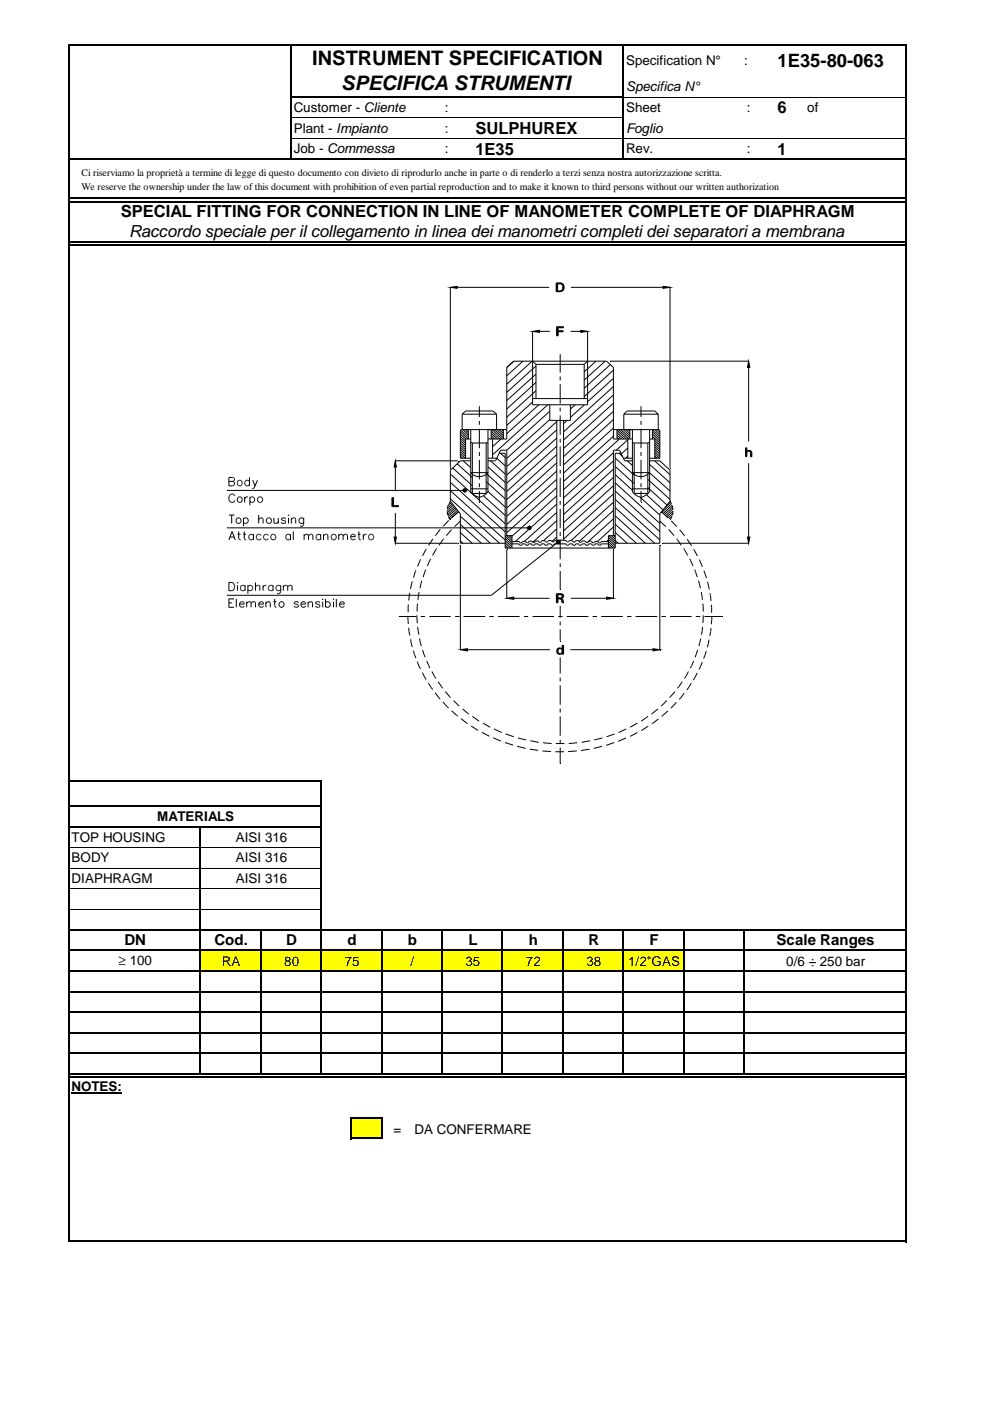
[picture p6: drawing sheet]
<svg xmlns="http://www.w3.org/2000/svg" width="210mm" height="297mm" viewBox="0 0 210 297" stroke-linecap="round" stroke-linejoin="round" font-family="sans-serif">
<path d="M42.4 201.1h102.3v4.4h-102.3z" fill="#ff0"/>
<g fill="#fff">
<path d="M14.6 214.2h8.6v4.4h-8.6z"/>
<path d="M14.6 222.9h8.6v4.6h-8.6z"/>
<path d="M14.6 232.1h47v8.8h-47z"/>
</g>
<path d="M74.3 236.5h6.5v4.4h-6.5z" fill="#ff0"/>
<path d="M14.6 240.8h47v21.9h-47z" fill="#fff"/>
<path d="M15.2 231.2h10.7" fill="none" stroke="#000" stroke-width=".3"/>
<g fill="none" stroke="#000" stroke-width=".34">
<path d="M14.6 9.4v253.4M14.7 9.5h177.1M61.6 9.7v24.1M131.9 9.7v24.1M191.6 9.7v253.1M14.7 33.6h177.1M61.7 20.5h70.3M14.7 42h176.8M14.7 42.7h176.8M14.7 51.2h176.8M14.7 51.9h176.8M14.7 165.2h53.4"/>
<path d="M14.7 170.6h53.4M14.7 174.9h53.4M42.4 175.1v51.9M67.9 165.4v61.6M14.7 196.7h177.1M55.2 196.9v30.1M80.7 196.9v30.1M93.5 196.9v30.1M106.3 196.9v30.1M119.1 196.9v30.1M131.9 196.9v30.1M144.7 196.9v30.1"/>
<path d="M157.4 196.9v30.1M14.7 201.1h177.1M14.7 205.4h177.1M14.7 209.8h177.1M14.7 214.2h177.1M14.7 218.5h177.1M14.7 222.9h177.1M14.7 227.2h176.8M14.7 227.8h176.8M74.3 236.3v4.7M74.5 236.5h6.4M80.7 236.6v4.4"/>
<path d="M74.5 240.8h6.4M14.7 262.6h177.1"/>
</g>
<path d="M61.7 29.3h70M61.7 24.9h70M132 29.3h59.5M132 20.6h59.5M14.7 179.3h27.5M42.5 179.3h25.3M14.7 183.7h27.5M14.7 188h27.5M14.7 192.4h27.5M42.5 183.7h25.3M42.5 188h25.3M42.5 192.4h25.3" fill="none" stroke="#000" stroke-width=".21"/>
<g fill="#fff">
<path d="M47.5 59.4h112.3v102.8h-112.3z" fill-rule="evenodd"/>
<path d="M47.5 59.4h112.3v102.8h-112.3z" fill-rule="evenodd"/>
</g>
<g fill="none" stroke="#000" stroke-width=".21">
<path d="M117.8 59.9a1.18 1.18 0 0 1 1.4 .5l.1 .3a.77 .77 0 0 1-.9 .9h-.6zM117.9 60v1.6M118.4 59.8a.95 .95 0 0 1 1 1 .95 .95 0 0 1-1 .9h-.7v-1.8h.7M95.3 60.8l1.4-.2v.4zM95.3 60.8v38.2M96.7 60.8h19.5M108.8 76.4l-1.6 1.4M110.7 76.4l-3.5 3.1M112.6 76.4l-5.4 4.9M112.7 70.1l1.5-.2v.4zM112.7 70.1v15.5h11.6v-15.5M112.7 76.4l.7 .7"/>
<path d="M113.4 77.1v7.2M113.4 77.1h10.2M113.4 79.2l-6.2 5.6M113.4 77.4l-6.2 5.6M114.2 70.1h2.1M118 70.1h1.1M118 69.3v1.7M118.1 69.3v.7h1.1v.2h-1.1v.8h-.3v-1.9h1.5v.2h-1.1M118.4 60a.77 .77 0 0 1 .7 .8 .77 .77 0 0 1-.7 .8h-.4v-1.5h.4M118.5 74.9v3.9M118.5 79.6v.9M119 60.2l.2 .3-.2 .8"/>
<path d="M119.2 69.3h-1.3v1.7M120.7 70.1h2.2M120.8 60.8h19.5M122.9 69.9l1.4 .2-1.4 .2zM123.6 77.1v7.2M124.3 76.4l-.7 .7M126.1 76.4l-2.5 2.3M128.1 76.4l-4.5 4M129.1 76.4h29.3M129.2 77.1l-5.6 5.1M129.8 78.3l-6.2 5.6M140.3 60.6l1.5 .2-1.5 .2z"/>
<path d="M141.8 60.8v38.2M158.4 76.4l.3 1.3h-.5zM158.4 77.7v15.7M83.7 97.5l.2 1.3h-.5zM83.7 97.5h13.2M83.7 98.8v5.1M95.8 99l4.1 3.8M96.7 98.1l3.2 2.9M97.4 91.9l1.2 1M97.4 92.3l1.1 1M97.4 92.8l1.1 1M97.4 93.3l1.1 .9"/>
<path d="M97.4 93.7l1.1 1M97.4 94.2l1.1 1M97.4 94.7l1.1 .9M97.4 95.1l1.1 1M97.4 95.6l1.1 1M97.4 96.1l1 .8M97.4 96.5l.5 .4M97.5 91l1.6 1.5M97.8 87.6h7.3M97.8 87.6l.7-.6h5.8l.8 .6M97.8 87.6v3.3M97.9 90.9l1.2 1.1"/>
<path d="M98 97.5l1.6 1.4M98.4 90.9l.7 .6M98.9 90.9l.2 .2M99.1 90.9v2l-1.7-1.5M99.6 92.9h-1.1v4M99.6 97.5h-2.2l-2.1 2v6.5M99.6 100h3.7a2.38 2.38 0 0 1-3.7 0zM99.6 90.9v13.2l.5 .5a1.65 1.65 0 0 0 2.6 0l.6-.5v-13.2M99.6 93.6l.3 .1M99.9 93.7h3M99.9 93.7v10.7h3v-10.7M101.4 85.9v2.3"/>
<path d="M101.4 89.1v.8M101.4 90.7v4.1M101.4 95.6v.9M101.4 97.3v4.1M103.3 92.9h3.9v-15.2l1.5-1.3h19.7l1.4 1.3v15.2h4M103.3 96.9h1.8l1.8 1.7M103.3 93.6l-.4 .1M103.3 98.8l3.6 3.3M103.8 97.5l3.1 2.8M103.9 90.9v2M103.9 92.6l.3 .3v4M103.9 91.2l1.8 1.7"/>
<path d="M103.9 91.7l1.3 1.2M103.9 92.2l.8 .7M104.1 90.9l2.2 2M104.6 90.9l1.9 1.7M105.1 87.6v3.3M105.1 90.9l1.4 1.3M105.6 95.9h1.3v20.1h23.3v-20.1h1.2M105.6 90.9l.9 .8M105.9 95.9l1 .9M106 92.9l-1.8 1.6M106.1 90.9l.4 .3M106.5 90.9v2"/>
<path d="M107.2 95.2h-1.3l-1 2.3h-1.6M107.2 90.9h-9.6l-.2 .2v5.8h2.2M107.2 95.2v18.1l1.1 1M112.7 84.3h11.6M112.7 85l-5.5 5M113.4 82.7l-6.2 5.6M113.4 80.9l-6.2 5.6M114 85.6l-6.8 6.1M115.9 85.6l-11.7 10.6M116.3 85.6v3.3h4.4v-3.3M116.3 88.8l-9.1 8.2M116.3 87l-9.1 8.2"/>
<path d="M117.8 88.9v25.4M117.8 97.9l-10.6 9.6M117.8 96.2l-10.6 9.5M117.8 94.4l-10.6 9.6M117.8 92.7l-10.6 9.5M117.8 90.9l-10.6 9.6M117.8 89.2l-10.6 9.5M117.8 99.7l-10.6 9.5M118.5 81.3v4.1M118.5 86.2v.8M118.5 87.9v4.1M118.5 92.8v.8"/>
<path d="M118.5 94.4v4.2M118.5 99.4v.8M119.3 88.9v25.4M120 88.9l-.7 .7M121.7 85.6l-1 .9M123.7 85.6l-3 2.7M129.8 90.9h9.6l.2 .2v5.8h-2.1M129.8 87l-10.5 9.6M129.8 85.3l-10.5 9.6M129.8 83.6l-10.5 9.5M129.8 81.8l-10.5 9.6M129.8 80.1l-5.5 4.9"/>
<path d="M129.8 88.8l-10.5 9.5M129.8 90.6l-10.5 9.5M129.8 92.3l-10.5 9.6M129.8 95.8l-10.5 9.5M129.8 97.5l-10.5 9.6M129.8 99.3l-10.5 9.5M130.2 98.7l4 3.6M130.2 96.9l4 3.6M130.6 90.9v2M130.6 92.5l.4 .4M130.6 92l.9 .9M130.6 91.5l1.4 1.4"/>
<path d="M130.6 91.1l1.9 1.8M130.9 90.9l2.2 2M131 95.9l.8 .7M131.1 92.9l-11.8 10.7M131.4 90.9l1.9 1.7M131.9 96.9h1.9M131.9 90.9l1.4 1.3M132 87.6l.7-.6h5.9l.7 .6M132 87.6v3.3M132 87.6h7.3M132.4 90.9l.9 .8M132.7 97.5l1.1 1"/>
<path d="M132.8 92.9v4M132.8 93l-2.4 2.2M132.8 94.8l-1.3 1.2M132.8 96.5l-.4 .4M132.9 90.9l.4 .3M133.3 90.9v2M133.8 90.9v13.2l.5 .5a1.65 1.65 0 0 0 2.6 0l.6-.5v-13.2M133.8 97.5h-1.6l-1.1-2.3h-1.3v18.1M133.8 93.6l.4 .1M133.8 100h3.7a2.38 2.38 0 0 1-3.7 0zM134.2 93.7h2.9M134.2 93.7v10.7h2.9v-10.7"/>
<path d="M135.6 85.9v2.3M135.6 89.1v.8M135.6 90.7v4.1M135.6 95.6v.9M135.6 97.3v4.1M137.4 100l4.4 3.9M137.5 92.9h1.1v4M137.5 97.5h2.1l2.2 2v6.5M137.5 93.6l-.4 .1M137.5 98.3l4.3 3.9M138 92.8l.2 .1M138 92.3l1.6 1.4"/>
<path d="M138 91.8l1.6 1.5M138 91.4l1.6 1.4M138.5 97.5l3.3 2.9M138.6 96.9h.1M138.6 96.5l.5 .4M138.6 96l1 .9M138.6 95.5l1 1M138.6 95.1l1 1M138.6 94.6l1 1M138.6 94.1l1 1M138.6 93.7l1 1M138.6 93.2l1 1"/>
<path d="M138.6 90.9l1 1M139.1 90.9l.5 .5M139.3 87.6v3.3M139.6 92.3l-1.6-1.4v2M157.7 96.6h.3v-1.9h-.2v1.9M157.8 94.8h.1v1.8zM158 95.6l.3-.3 .6 .1 .2 .4v.8h-.3l-.1-1.1-.3-.1-.4 .3M158.4 98v15.6M158.5 95.4l.4 .4 .1 .8v-1l-.5-.3-.3 .2M48 103.8h50.3M48 111.7h64M48.4 101h.8l.3 .2v.5l-.3 .2a.47 .47 0 0 1 .4 .4 .47 .47 0 0 1-.4 .5h-.8z"/>
<path d="M48.4 114.2l.7-1.8 .7 1.8M48.4 101.9h.8M48.4 109h1.2M48.7 113.6h.8M49 109v1.7M49.7 104.9a.65 .65 0 0 0-.7-.4 .65 .65 0 0 0-.6 .7v.4a.65 .65 0 0 0 .6 .7 .65 .65 0 0 0 .7-.4M50.2 113h.7M50.5 112.4v1.5l.1 .2 .3 .1M51.4 113h.6M51.5 109.8a.57 .57 0 0 1 .9-.1 .57 .57 0 0 1 0 .9 .57 .57 0 0 1-.9-.1M51.5 109.6v1.7M51.7 112.4v1.5l.1 .2 .3 .1"/>
<path d="M51.8 105.1v1.2M52.5 105.1a.57 .57 0 0 0-.7 .5M52.8 101.9a.57 .57 0 0 0-.8-.1 .57 .57 0 0 0 0 .8 .57 .57 0 0 0 .8-.1M52.8 101v1.8M52.9 105.4a.57 .57 0 0 1 .8-.1 .57 .57 0 0 1 0 .8 .57 .57 0 0 1-.8-.1M52.9 105.1v1.8M53.5 101.6l.5 1.2M53.6 113.3a.57 .57 0 0 0-.8-.1 .57 .57 0 0 0 0 .8 .57 .57 0 0 0 .8 0M53.6 113v1.2M54 102.8l-.4 .6h-.2M54.5 101.6l-.5 1.2M54.7 109v1.7"/>
<path d="M54.7 109.9l.5-.3h.4l.1 1.1M55.2 113.3a.57 .57 0 0 0-.8-.1 .57 .57 0 0 0 0 .8 .57 .57 0 0 0 .8 0M56.8 113.3a.57 .57 0 0 0-.9-.1 .57 .57 0 0 0 0 .8 .57 .57 0 0 0 .9 0M58 109.6v1.1h.5l.4-.3M58.9 109.6v1.1M60.5 109.8a.54 .54 0 0 0-1 0l.3 .3 .6 .1 .1 .3a.54 .54 0 0 1-1 0M61 109v.1zM61 109.6v1.1M61.5 113.3a.57 .57 0 0 0-.9-.1 .57 .57 0 0 0 0 .8 .57 .57 0 0 0 .9 0M61.5 113v1.2M61.6 109.9l.5-.3h.4l.1 1.1M61.6 109.6v1.1"/>
<path d="M62.1 112.4v1.8M64.3 109.8a.57 .57 0 0 0-.9-.1 .57 .57 0 0 0 0 .9 .57 .57 0 0 0 .9-.1M64.3 109.6v1.3a.47 .47 0 0 1-.3 .4 .47 .47 0 0 1-.5 0M64.3 113.4l.5-.4 .4 .1 .1 .3M64.3 113v1.2M65.3 113.4l.4-.4 .4 .1 .1 1.1M65.3 113.4v.8M67.9 113.3a.55 .55 0 0 0-.8-.1 .55 .55 0 0 0 0 .8 .55 .55 0 0 0 .8 0M67.9 113v1.2M68.5 113.4l.4-.4 .4 .1 .1 1.1M68.5 113v1.2M71.7 113.4l.4-.4 .4 .1 .1 .3"/>
<path d="M71.7 113v1.2M72.6 113.4l.4-.4 .4 .1 .1 1.1M72.6 113.4v.8M74.2 113.5a.54 .54 0 0 0 .3 .7 .54 .54 0 0 0 .7-.2M74.3 113.3a.51 .51 0 0 1 .4-.3 .51 .51 0 0 1 .5 .4v.1h-1zM75.7 113h.6M75.9 112.4v1.5l.1 .2 .4 .1M76.9 113v1.2M77.6 113a.57 .57 0 0 0-.7 .5M83.3 107v-1.7h-.4v1.9h1.4v-.2h-1.2v-1.6v1.7h1.2M83.4 113.6h.5l-.2 1.3zM83.7 114.9h13.2"/>
<path d="M83.7 108.5v5.1M89 118.3l-.7 1.5M90.2 116.1l-.8 1.5M91.1 118.2l-.7 1.6M91.6 114l-.9 1.4M92.4 116l-.9 1.5M93.2 112l-1.1 1.3M93.9 114l-1 1.4M94.6 108.2l.1 .8M94.7 109h.1M94.8 107l-.1 .7M94.8 106.9v.1"/>
<path d="M95 110.1l-1.2 1.2M95.3 106l2.1 2.7v6.2h9.5M95.3 106l-.3 .6M95.3 100.3l11.6 10.5M95.3 102.1l11.6 10.4M95.3 103.8l11.6 10.5M95.3 105.5l10.4 9.4M95.5 106.3l-.7 .7M95.5 112l-1.1 1.3M95.7 106.6l-1 1M95.9 106.8l-1.3 1.3M96.2 107.1l-1.6 1.4"/>
<path d="M96.4 107.4l-1.7 1.5M96.6 107.7l-1.8 1.6M96.8 107.9l-1.8 1.7M97 108.2l-1.8 1.7-.3-.6M97.1 108.2l-1.5 1.3M97.4 115.3v22.2M97.4 110.2l-1.2 1.2M97.4 109.2l6.4 5.7M97.4 111l4.5 3.9M97.4 112.7l2.5 2.2M97.4 114.4l.6 .5M98 103.8h.3l-.2 .2z"/>
<path d="M98.1 104l.2-.2v.3zM98.1 103.5l.2-.1v.4zM98.1 103.5l.2 .3h-.3zM98.3 103.8l.3 .2-.3 .1zM98.3 103.8h.4l-.1 .2zM98.3 103.8l.3-.3 .1 .3zM98.3 103.4l.3 .1-.3 .3zM99.6 103.4h3.7M101.4 102.2v.9M101.4 103.9v2.3M102.3 104.9l4.6 4.2M102.9 101.9l4 3.6"/>
<path d="M103 100.2l3.9 3.6M103.3 104l3.6 3.3M106.9 113.3h1.4v2.7M106.9 113.5l1.4 1.3M106.9 113.9l1.4 1.3M106.9 114.4l1.4 1.3M106.9 114.9l1.2 1.1M106.9 115.3l.7 .7M106.9 115.8l.2 .2M107.2 116.2v10.4M107.7 113.3l.6 .5M108.2 113.3l.1 .1"/>
<path d="M108.3 115.1h1.5l.4 .3 .3-.3h.6l.4 .3 .3-.3h.7l.4 .3 .3-.3h.6l.4 .3 .4-.3h.6l.4 .3 .3-.3h.6l.4 .3 .4-.3h2.5l.3 .3 .4-.3h.6l.4 .3 .3-.3h.7l.3 .3 .4-.3h.6l.4 .3 .3-.3h.7l.4 .3 .3-.3h.6l.4 .3 .4-.3h1.4l1 .9M111.6 111.7h.4l-.2 .2zM111.8 111.5l.2-.2v.4zM111.8 111.5l.2 .2h-.4zM112 111.7v.3l-.2-.1zM112 111.7l.3 .2-.3 .1zM112 111.7h.4l-.1 .2zM112 111.7l.3-.2 .1 .2zM112 111.3l.3 .2-.3 .2zM112.1 111.8l-3.1 2.8M116.8 114.6l.2 .1 .3-.4h1.3h1.2l.3 .4 .4-.4 .6 .1 .4 .3 .3-.3h.7l.3 .4 .4-.4 .6 .1 .4 .3 .3-.3h.7l.3 .4 .4-.4 .6 .1 .4 .3 .4-.3h1.4l1.5 1.3M116.8 114.6l-.2-.3-.6 .1-.3 .3-.4-.3h-.7l-.3 .4-.4-.4-.6 .1-.4 .3-.3-.3h-.7l-.3 .4-.4-.4-.6 .1-.4 .3-.3-.3h-1.6"/>
<path d="M117.7 114.7h.4l-.3 .2zM117.8 101.4l-10.6 9.6M117.8 103.2l-10.6 9.5M117.8 104.9l-9.5 8.6M117.8 106.6l-5.6 5.2M117.8 108.4l-6.8 6.1M117.8 110.2l-5.1 4.5M117.8 111.9l-2.8 2.5M117.8 113.6l-1 1M117.9 114.5l.2-.1v.3zM117.9 114.5l.2 .2h-.4zM118.1 114.7v.3l-.3-.1z"/>
<path d="M118.1 114.7l.2 .2-.2 .1zM118.1 114.7h.3l-.1 .2zM118.1 114.7l.3-.2v.2zM118.1 114.7l-14.1 11.2h-56M118.1 114.4l.3 .1-.3 .2zM118.5 101v4.2M118.5 106v.8M118.5 107.7v4.1M118.5 112.6v.8M118.5 114.2v4.1M118.5 119.2v.8M124.5 114.5l-.3 .3"/>
<path d="M128.7 115.5l.5 .5M128.7 114.1l1.5 1.3M128.7 113.7l1.5 1.3M128.7 114.2l-.4 .4M128.8 113.3l1.4 1.2M129.4 113.3l.8 .7M129.8 116.2v10.4M129.8 101l-10.5 9.6M129.8 102.8l-10.5 9.5M129.8 104.5l-10.5 9.5M129.8 106.3l-8.9 8M129.8 108l-7.3 6.6"/>
<path d="M129.8 109.8l-5.2 4.7M129.8 111.5l-3.4 3.1M129.8 113.2v.1M129.9 113.3l.3 .3M130.2 113.3h-1.5v2.7M130.2 114.4l.6 .5M130.2 112.6l2.5 2.3M130.2 110.9l4.5 4M130.2 109.1l6.4 5.8M130.2 107.4l8.3 7.5M130.2 105.7l9.4 8.5M130.2 103.9l9.4 8.6"/>
<path d="M130.2 102.2l9.4 8.5M130.2 100.4l3.6 3.3M133.8 103.4h3.7M135.5 105.2l4.1 3.8M135.6 102.2v.9M135.6 103.9v2.3M136.8 104.7l3.5 3.2M137.1 103.2l.3 .2M137.1 101.4l4.7 4.3M137.5 103.5l3.6 3.3M139.6 115.3v22.2M139.6 110.2l1.3 1.2"/>
<path d="M140 108.3l1.4 1.3M140.3 114.9h18.1M141.5 112l1.1 1.3M141.8 106l-2.2 2.7v6.2h-9.4M141.8 106l.3 .6M141.9 106.3l-1.1 1M142 110.2l1.2 1.2M142.1 106.6l-2.1 1.8M142.1 109.4l-.3 .6M142.2 107l.2 .8M142.2 106.9l-1.9 1.7M142.2 109.2l-.6 .6"/>
<path d="M142.3 107.3l-1.7 1.5M142.4 108.2l-.1 .8M142.4 107.7l-1.6 1.4M142.4 108.6l-1 .9M142.5 108.1l-1.4 1.2M143.2 114l.9 1.4M143.8 112.1l1.1 1.3M144.7 116l.8 1.5M145.4 114l.9 1.5M145.9 118.2l.7 1.6M146.8 116.2l.8 1.4M148 118.4l.6 1.5"/>
<path d="M158.2 113.6h.5l-.3 1.3zM48.4 123.2h.6a.92 .92 0 0 1 .6 .9 .92 .92 0 0 1-.6 .9h-.6zM48.4 127.6h.7M49.5 126.7h-1.1v1.8h1.1M50 126.7v1.8M50.2 123.2l.2 .1-.2 .1zM50.2 123.8v1.2M50.7 127.8a.56 .56 0 0 0 .3 .6 .56 .56 0 0 0 .7-.2M50.8 127.6a.49 .49 0 0 1 .5-.3 .49 .49 0 0 1 .4 .5h-1zM51.9 124.1a.55 .55 0 0 0-.9-.1 .55 .55 0 0 0 0 .8 .55 .55 0 0 0 .9 0M51.9 123.8v1.2M52.2 127.6l.4-.3 .4 .1 .1 .2"/>
<path d="M52.2 127.3v1.2M52.5 124.1a.57 .57 0 0 1 .8-.1 .57 .57 0 0 1 0 .8 .57 .57 0 0 1-.8 0M52.5 123.8v1.8M53.1 127.6l.5-.3 .4 .1 .1 1.1M53.1 127.6v.9M54.1 123.2v1.8M54.1 124.2l.4-.4 .4 .1 .1 1.1M54.7 127.8v.2a.55 .55 0 0 0 .5 .5 .55 .55 0 0 0 .6-.3M54.8 127.6a.49 .49 0 0 1 .6-.3 .49 .49 0 0 1 .4 .5h-1.1zM55.7 123.8v1.2M56.3 127.6l.4-.3 .4 .1 .1 1.1M56.3 127.3v1.2"/>
<path d="M56.3 123.8a.58 .58 0 0 0-.6 .5M57.8 124.1a.57 .57 0 0 0-.9-.1 .57 .57 0 0 0 0 .8 .57 .57 0 0 0 .9 0M57.8 123.8v1.2M57.9 127.3h.6M58.1 126.7v1.4l.1 .3 .3 .1M59.4 123.8v1.4a.49 .49 0 0 1-.8 .3M59.4 124.1a.57 .57 0 0 0-.8-.1 .57 .57 0 0 0 0 .8 .57 .57 0 0 0 .8 0M59.9 124.2l.5-.4 .4 .1 .1 .3M59.9 123.8v1.2M60.9 124.2l.4-.4 .4 .1 .1 1.1M60.9 124.2v.8M63.2 127.6a.54 .54 0 0 0-1 0l.3 .2 .6 .2 .1 .2a.54 .54 0 0 1-1 0"/>
<path d="M63.7 127.8v.2a.55 .55 0 0 0 .4 .5 .55 .55 0 0 0 .6-.3M63.8 127.6a.49 .49 0 0 1 .5-.3 .49 .49 0 0 1 .4 .5h-1zM65.2 127.6l.4-.3 .4 .1 .1 1.1M65.2 127.3v1.2M67.7 127.6a.53 .53 0 0 0-.9 0l.2 .2 .6 .2 .1 .2a.53 .53 0 0 1-.9 0M68.3 126.7v.2zM68.3 127.3v1.2M68.9 127.6a.57 .57 0 0 1 .8-.1 .57 .57 0 0 1 0 .8 .57 .57 0 0 1-.8-.1M68.9 126.7v1.8M70.6 126.7v.2zM70.6 127.3v1.2M71.2 126.7v1.8"/>
<path d="M71.8 127.8v.2a.55 .55 0 0 0 .5 .5 .55 .55 0 0 0 .6-.3M71.9 127.6a.49 .49 0 0 1 .6-.3 .49 .49 0 0 1 .4 .5h-1.1zM84.4 130.4h3.7M86.3 130.3l.1 1.7M86.4 127.9v1.6M86.5 132.8l.2 1.7M86.7 125.4l-.2 1.6M86.9 135.3l.3 1.6M87.2 123l-.3 1.6M87.5 137.7l.5 1.5M88 120.6l-.5 1.6M88.2 130.2l.1 1.6"/>
<path d="M88.3 140l.7 1.5M88.3 127.7v1.7M88.4 132.6l.2 1.7M88.7 125.3l-.3 1.6M88.8 135.1l.4 1.6M89 130.4h.9M89.2 122.9l-.3 1.6M89.4 137.5l.6 1.6M90.1 120.5l-.6 1.6M90.3 139.8l.7 1.6M90.8 130.4h4.6M96.3 130.4h.9"/>
<path d="M97.4 137.5l1.5-.3v.5zM98.1 130.4h4.6M98.9 137.5h17.5M103.5 130.4h1M105.4 130.4h4.5M107.2 126.6l1.5-.3v.5zM108.7 126.6h7.6M110.9 130.4h.9M112.7 130.4h4.5M117.9 125.8v1.7M117.9 126.6h.7M118.1 125.8l.6 .1 .3 .1v.3l-.3 .2h-.6z"/>
<path d="M118.1 130.4h.9M118.4 137.2l-.4 .3v.5l.4 .3M118.4 126.6l.2 .1M118.5 120.8v3.9M118.5 128.2v2.5M118.5 131.5v.8M118.5 133.1v2.5M118.5 139.1v3.4M118.6 126.6l.4-.1a.48 .48 0 0 0 .3-.5 .48 .48 0 0 0-.6-.4h-1v1.9h.4v-.8a.68 .68 0 0 1 .8 .8h.1M118.6 126.6a.68 .68 0 0 1 .7 .9h-.3M118.6 125.7l.4 .2a.39 .39 0 0 1-.1 .6l-.3 .1M118.6 126.7h.2"/>
<path d="M118.8 126.7l.2 .8M118.8 137.2h-.6a.61 .61 0 0 0-.3 .8 .61 .61 0 0 0 .9 .2M118.8 126.7l.2 .2 .1 .6M118.8 137.2a.64 .64 0 0 0-.9 .1 .64 .64 0 0 0 .2 .9 .64 .64 0 0 0 .9-.1M118.8 137.2l.2 .2M118.9 126.5l.3-.4-.2-.2-1.2-.2v1.8M119 136.5h.3v1.9h-.3zM119 137.6a.45 .45 0 0 0-.5-.4 .45 .45 0 0 0-.4 .4v.3a.45 .45 0 0 0 .4 .4 .45 .45 0 0 0 .5-.4M119 138.4v-1.8l.1 1.8M119.9 130.4h4.6M120.7 137.5h17.5M120.8 126.6h7.6"/>
<path d="M125.4 130.4h.9M127.2 130.4h4.6M128.4 126.3l1.4 .3-1.4 .2zM132.7 130.4h.9M134.5 130.4h4.6M138.2 137.2l1.4 .3-1.4 .2zM140 130.4h.9M141.8 130.4h4.5M146.8 139.8l-.8 1.6M147 120.5l.5 1.6M147.2 130.4h1M147.6 137.5l-.5 1.6"/>
<path d="M147.8 122.9l.4 1.6M148.3 135.1l-.4 1.6M148.4 125.3l.2 1.6M148.6 132.6l-.2 1.7M148.7 127.7l.1 1.7M148.8 130.2l-.1 1.6M148.9 120.7l.6 1.6M149.1 130.4h3.6M149.4 137.8l-.5 1.5M149.7 123.1l.4 1.6M150 135.3l-.4 1.6M150.2 125.5l.3 1.6"/>
<path d="M150.5 132.9l-.3 1.6M150.5 128l.1 1.6M150.6 130.4l-.1 1.7M89.4 142.3l.8 1.5M90.6 144.5l1 1.4M91.4 142.1l.8 1.5M92.1 146.6l1 1.3M92.7 144.2l1 1.4M93.7 148.5l1.2 1.3M94.2 146.3l1.1 1.3M95.5 150.4l1.4 1.1M96 148.2l1.2 1.2"/>
<path d="M97.5 152l1.4 1.1M97.9 150l1.3 1.1M99.7 153.6l1.5 .9M99.9 151.6l1.5 1M102 154.9l1.5 .8M102.2 153l1.5 .9M103.5 155.7h.1M104.4 156.1l1.6 .7M104.5 154.2l1.7 .8M106.8 157.1l1.8 .5M107 155.3l1.7 .6M109.4 157.9l1.8 .4"/>
<path d="M109.6 156.1l1.7 .4M112.1 158.5l1.8 .2M112.2 156.7l1.8 .4M114.8 158.9l1.8 .1M114.9 157.1l1.8 .2M117.5 159h1.8M117.6 157.3h1.8M118.5 143.3v.8M118.5 145v4.1M118.5 149.9v.8M118.5 151.6v4.1M118.5 156.5v.8"/>
<path d="M118.5 158.2v3.3M122 158.9l-1.8 .1M122.1 157.1l-1.7 .2M124.8 158.5l-1.9 .3M124.8 156.7l-1.7 .4M127.4 157.9l-1.8 .4M127.5 156.1l-1.8 .4M130 157.1l-1.7 .6M130 155.3l-1.6 .6M132.5 156.1l-1.7 .7M132.5 154.2l-1.6 .8M134.9 155l-1.6 .8"/>
<path d="M134.9 153l-1.6 .9M137.1 151.6l-1.5 1M137.2 153.6l-1.5 1M139.2 150l-1.4 1.1M139.3 152.1l-1.4 1.1M141.1 148.2l-1.2 1.2M141.3 150.4l-1.3 1.2M142.8 146.3l-1.1 1.3M143.1 148.6l-1.2 1.2M144.4 144.2l-1.1 1.4M144.8 146.6l-1.1 1.4M145.7 142.1l-.9 1.5"/>
<path d="M146.3 144.6l-1 1.4M147.5 142.4l-.8 1.4M148.6 140.1l-.7 1.5"/>
<circle cx="50.4" cy="110.1" r=".58"/>
<circle cx="50.7" cy="105.7" r=".58"/>
<circle cx="50.8" cy="102.2" r=".57"/>
<circle cx="55" cy="105.7" r=".59"/>
<circle cx="56.9" cy="110.2" r=".59"/>
<circle cx="57.8" cy="113.6" r=".59"/>
<circle cx="70.6" cy="113.6" r=".58"/>
<circle cx="78.6" cy="113.6" r=".59"/>
<circle cx="59.5" cy="127.9" r=".59"/>
</g>
<g fill="#000">
<path d="M95.3 60.8l1.4-.2v.4zM112.7 70.1l1.5-.2v.4zM122.9 69.9l1.4 .2-1.4 .2zM140.3 60.6l1.5 .2-1.5 .2zM158.4 76.4l.3 1.3h-.5zM83.7 97.5l.2 1.3h-.5zM83.4 113.6h.5l-.2 1.3zM98 103.8h.3l-.2 .2zM98.1 104l.2-.2v.3zM98.1 103.5l.2 .3h-.3zM98.3 103.8l.3 .2-.3 .1zM98.1 103.5l.2-.1v.4z"/>
<path d="M98.3 103.8h.4l-.1 .2zM98.3 103.4l.3 .1-.3 .3zM98.3 103.8l.3-.3 .1 .3zM111.6 111.7h.4l-.2 .2zM112 111.7v.3l-.2-.1zM111.8 111.5l.2 .2h-.4zM112 111.7l.3 .2-.3 .1zM111.8 111.5l.2-.2v.4zM112 111.7h.4l-.1 .2zM112 111.3l.3 .2-.3 .2zM112 111.7l.3-.2 .1 .2zM117.7 114.7h.4l-.3 .2z"/>
<path d="M118.1 114.7v.3l-.3-.1zM117.9 114.5l.2 .2h-.4zM118.1 114.7l.2 .2-.2 .1zM117.9 114.5l.2-.1v.3zM118.1 114.7h.3l-.1 .2zM118.1 114.4l.3 .1-.3 .2zM118.1 114.7l.3-.2v.2zM158.2 113.6h.5l-.3 1.3zM97.4 137.5l1.5-.3v.5zM107.2 126.6l1.5-.3v.5zM128.4 126.3l1.4 .3-1.4 .2zM138.2 137.2l1.4 .3-1.4 .2z"/>
</g>
<g font-size="4.2">
<text x="66.1" y="13.8">INSTRUMENT SPECIFICATION</text>
<text x="72.2" y="19.1">SPECIFICA STRUMENTI</text>
</g>
<text font-size="3.9" x="164.5" y="14.3">1E35-80-063</text>
<g font-size="3.5">
<text x="100.6" y="28.4">SULPHUREX</text>
<text x="164.5" y="24">6</text>
<text x="100.6" y="32.7">1E35</text>
<text x="164.5" y="32.7">1</text>
<text x="25.6" y="45.9">SPECIAL FITTING FOR CONNECTION IN LINE OF MANOMETER COMPLETE OF DIAPHRAGM</text>
<text x="27.3" y="50.2">Raccordo speciale per il collegamento in linea dei manometri completi dei separatori a membrana</text>
</g>
<g font-size="3.2">
<text x="26.3" y="200">DN</text>
<text x="45.4" y="200">Cod.</text>
<text x="60.6" y="200">D</text>
<text x="73.5" y="200">d</text>
<text x="86.3" y="200">b</text>
<text x="99.1" y="200">L</text>
<text x="111.9" y="200">h</text>
<text x="124.5" y="200">R</text>
<text x="137.5" y="200">F</text>
<text x="164.3" y="200">Scale Ranges</text>
</g>
<g font-size="2.8">
<text x="132.5" y="13.8">Specification N°</text>
<text x="157.4" y="13.8">:</text>
<text x="62.1" y="23.7">Customer - Cliente</text>
<text x="94.1" y="23.7">:</text>
<text x="132.5" y="19.3">Specifica N°</text>
<text x="132.5" y="23.7">Sheet</text>
<text x="158" y="23.7">:</text>
<text x="170.8" y="23.7">of</text>
<text x="62.1" y="28.1">Plant - Impianto</text>
<text x="94.1" y="28.1">:</text>
<text x="132.5" y="28.1">Foglio</text>
<text x="62.1" y="32.4">Job - Commessa</text>
<text x="94.1" y="32.4">:</text>
<text x="132.5" y="32.4">Rev.</text>
<text x="158" y="32.4">:</text>
<text x="33.3" y="173.7">MATERIALS</text>
<text x="15.2" y="178.1">TOP HOUSING</text>
<text x="49.9" y="178.1">AISI 316</text>
<text x="15.2" y="182.5">BODY</text>
<text x="49.9" y="182.5">AISI 316</text>
<text x="15.2" y="186.8">DIAPHRAGM</text>
<text x="49.9" y="186.8">AISI 316</text>
<text x="25.1" y="204.2">≥ 100</text>
<text x="46.9" y="204.4">RA</text>
<text x="60.2" y="204.4">80</text>
<text x="72.9" y="204.4">75</text>
<text x="86.9" y="204.4">/</text>
<text x="98.5" y="204.4">35</text>
<text x="111.3" y="204.4">72</text>
<text x="124.1" y="204.4">38</text>
<text x="132.9" y="204.4">1/2&quot;GAS</text>
<text x="166.4" y="204.4">0/6 ÷ 250 bar</text>
<text x="15.2" y="230.8">NOTES:</text>
<text x="83.3" y="239.8">=</text>
<text x="87.7" y="239.8">DA CONFERMARE</text>
</g>
<g font-size="2.1">
<text x="17.2" y="37.3">Ci riserviamo la proprietà a termine di legge di questo documento con divieto di riprodurlo anche in parte o di renderlo a terzi senza nostra autorizzazione scritta.</text>
<text x="17.2" y="40.1">We reserve the ownership under the law of this document with prohibition of even partial reproduction and to make it known to third persons without our written authorization</text>
</g>
</svg>
